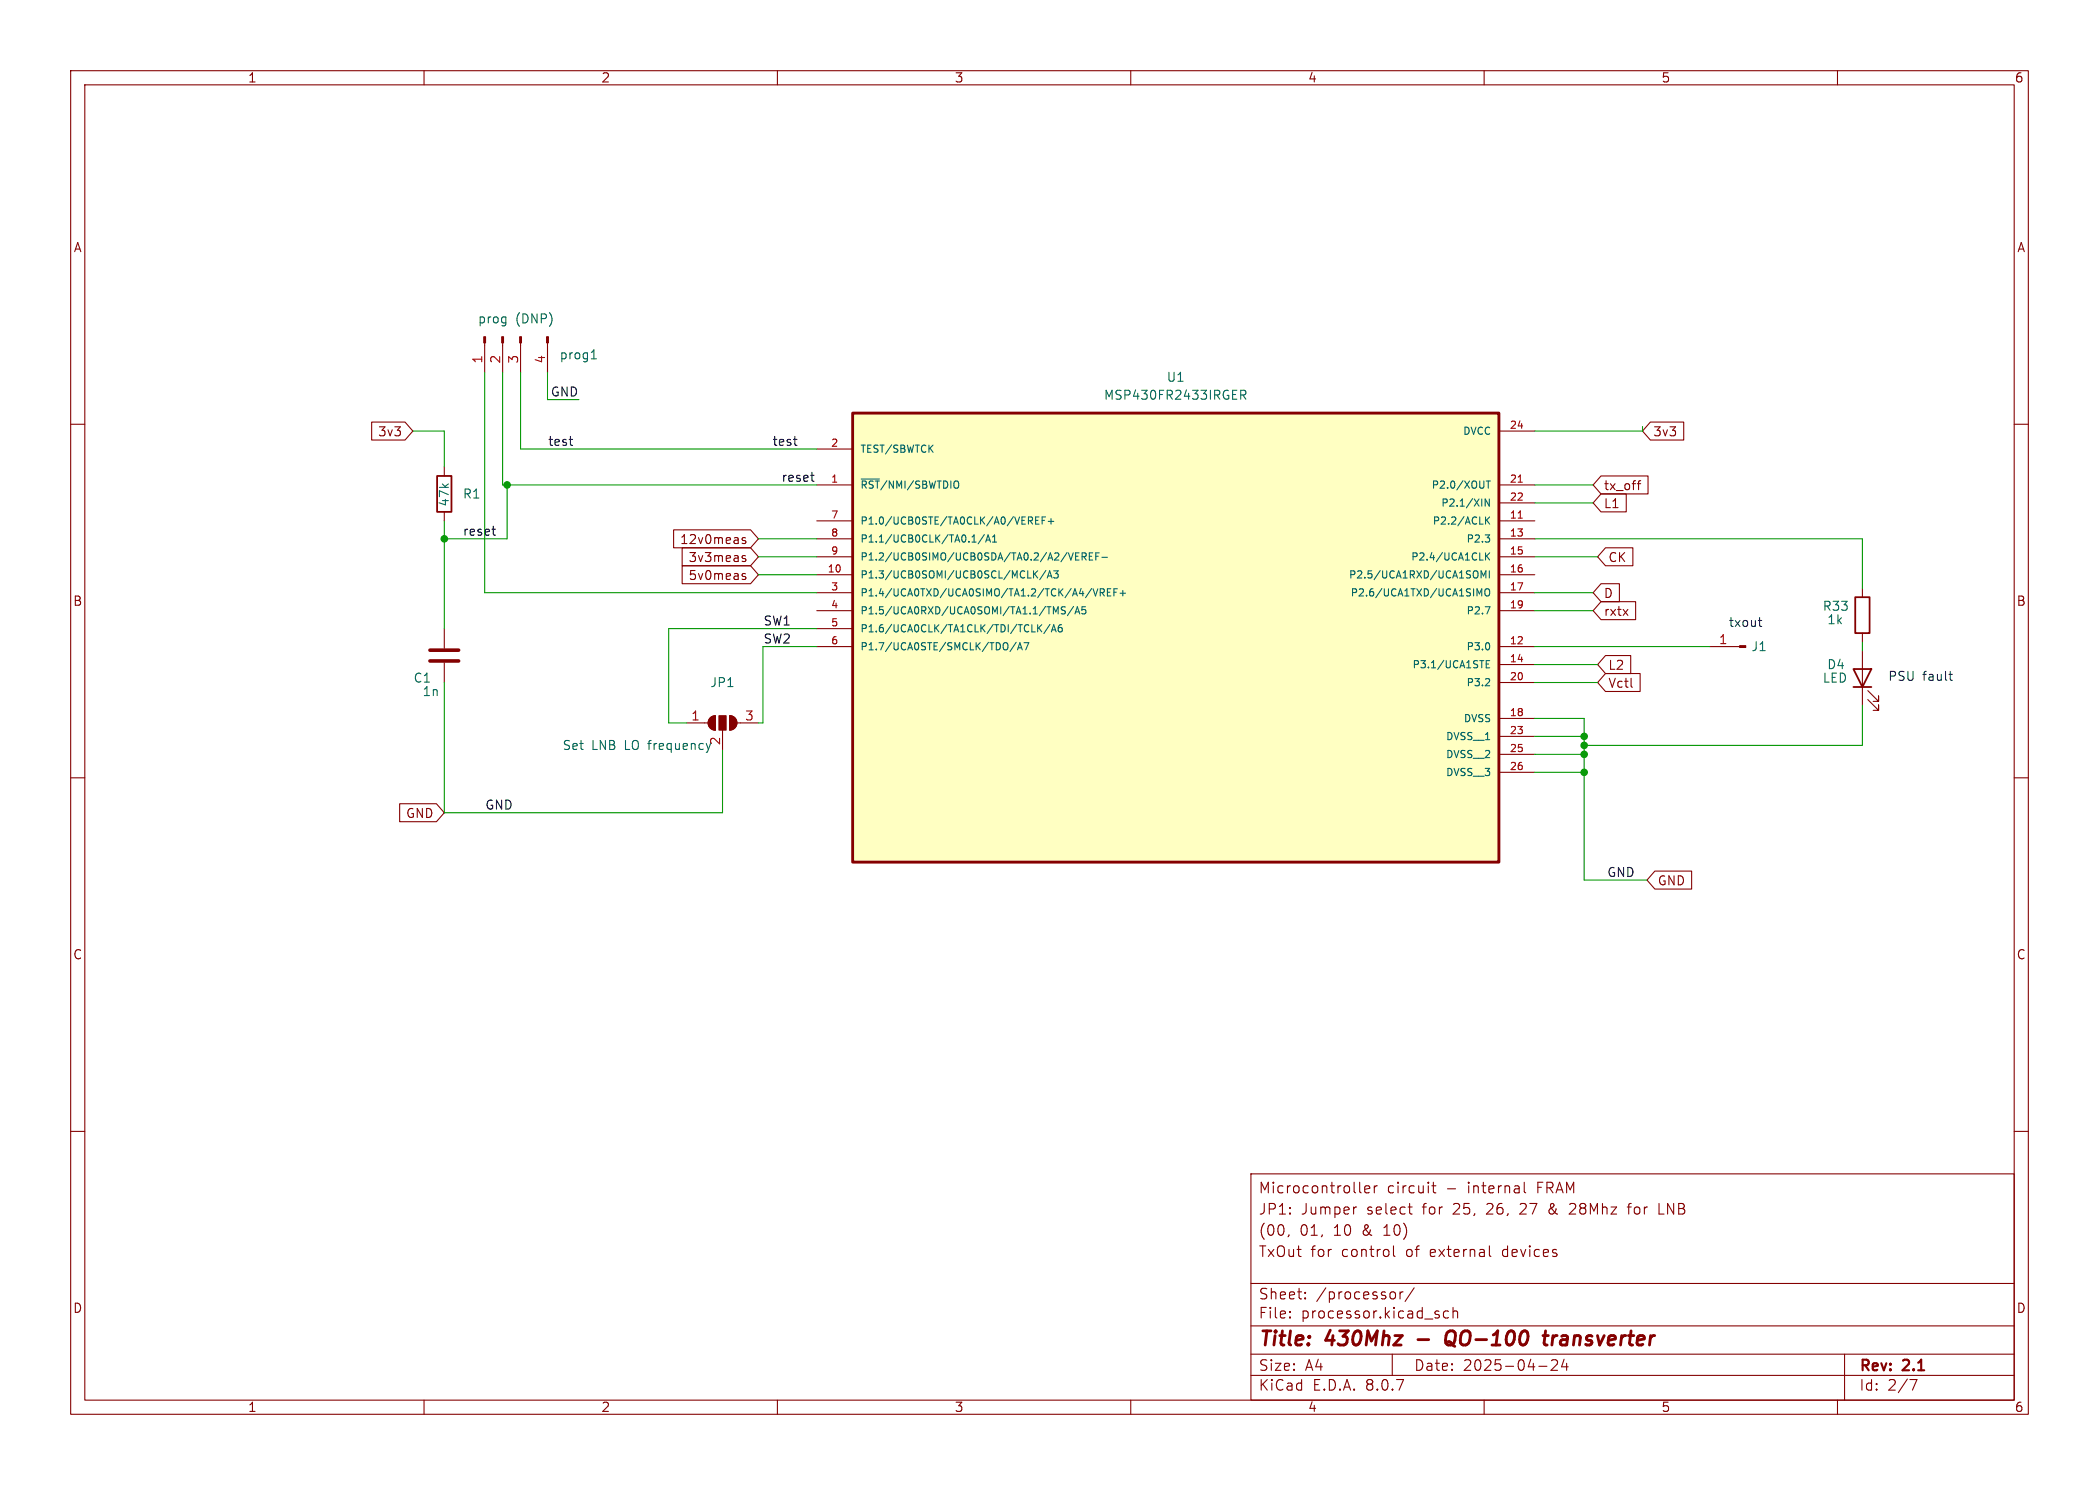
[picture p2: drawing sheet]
<svg xmlns="http://www.w3.org/2000/svg" width="297mm" height="210mm" viewBox="0 0 297 210" stroke-linecap="round" stroke-linejoin="round" font-family="sans-serif">
<g fill="none" stroke="#840000" stroke-width=".15">
<path d="M10 10h277v190h-277zM12 12h273v186h-273zM60 10v2M110 10v2M160 10v2M210 10v2M260 10v2M10 60h2M285 60h2M263.5 83.2v1.3M263.5 89.5v1.3M263.5 92.1v7.6"/>
<path d="M264.3 98.9l1.5 1.6v-.8v.8h-.8M264.3 97.7l1.5 1.5v-.8v.8h-.8M10 110h2M285 110h2M10 160h2M177 166h108v32h-108zM182.4 174.6l-.2 .3M192 170.7l-.3 .1M192.4 168.5l.2 .2M193.1 168.2l.7-.1-.1-.3-.4-.1-.2 .2 .1 .7 .1 .1 .4-.1M194.5 167.7v1M194.9 167.7l-.3 .1-.1 .2"/>
<path d="M197.2 176.2v1.3l.2 .2M199.2 170.7h.6M199.5 171.6l.3 .1M202.6 167.7h.6M202.8 167.2v1.3l.1 .1 .3 .1M210.7 176.2v1.3l.3 .2M215.7 167.2v1.3l.2 .2M219.2 171.1v.1v.4M222.3 170.2l-.2 .1M222.9 170.8l-.9 .9h1M230.2 170.7h.6M230.8 170.2l-.3 .1v.1v1.3"/>
<path d="M234.7 170.2v1.5h.8M285 160h2M60 198v2M110 198v2M160 198v2M177 194.5h108M177 191.5h108M177 187.5h108M177 181.5h108M182.5 186.3h.1l-.1 .1M182.5 186.3v.1M182.5 185.5v.1"/>
<path d="M182.5 185.5h.1l-.1 .1M184.7 183.6v.1M184.7 183.6h-.1l.1 .1M184.7 182.8v.1M184.7 182.8h-.1l.1 .1M197 191.5v3M197.3 182.8l.2 .2v.4l-.2 .2M198.1 182.7v1M198.5 182.7l-.3 .1-.1 .2M200.1 182.1l-1.3 2M205 185.5l-.5-.1-.3 .3v.4l.2 .2 .1 .1 .5-.1M205.6 185.5a.37 .37 0 0 1 .6 .1v.8"/>
<path d="M205.6 184.9v1.5M210 198v2M217.7 193.2h1.2M219.5 192.4l.2-.1 .5 .1a.41 .41 0 0 1 .1 .5l-.8 .9h.9M221.3 192.2l-.3 1.1h.9M221.7 192.8v1M260 198v2M261 191.5v6.5M270.2 195.1h1l-.6 1.5"/>
</g>
<path d="M200.6 189.4h1.6M204.9 189.7l.4 .1 .4 .5M205.6 188.2a.77 .77 0 0 0-1 .7l-.1 .6 .1 .4 .1 .2a.71 .71 0 0 0 1-.2M218.3 188.9h.8M218.7 188.2l-.2 1.7 .1 .2 .3 .1M219.8 188.9l-.2 1.3M220.3 188.9a.59 .59 0 0 0-.6 .4" fill="none" stroke="#840000" stroke-width=".4"/>
<path d="M262.3 94.6h2.5l-1.3 2.6zM262.3 97.2h2.5M262.5 84.5h2v5h-2z" fill="none" stroke="#840000" stroke-width=".25"/>
<path d="M120.6 58.4h91.5v63.5h-91.5z" fill="#ffffc2"/>
<path d="M120.6 58.4h91.5v63.5h-91.5z" fill="none" stroke="#840000" stroke-width=".41"/>
<g fill="none" stroke="#840000" stroke-width=".15">
<path d="M52.6 59.7h4.7l1.1 1.3-1.1 1.2h-4.7zM68.6 48.5v4.2M71.1 48.5v4.2M73.7 48.5v4.2M77.5 48.5v4.2M233.5 59.7h4.7v2.5h-4.7l-1.1-1.2zM62.9 66v1.3M62.9 72.4v1.3M95.3 74.9h10.9l1.1 1.3-1.1 1.3h-10.9zM96.5 77.5h9.7l1.1 1.2-1.1 1.3h-9.7zM105.1 78.9l.4 .1v.2l-.1 .2-.4-.1M105.1 78.6h.4"/>
<path d="M105.5 76.1l-.3-.1-.2 .2 .1 .2 .4 .1v.3h-.5M115.6 68.6h5M115.6 73.7h5M115.6 76.2h5M115.6 78.7h5M115.6 63.5h5M212.1 68.6h5.1M212.1 73.7h5.1M212.1 76.2h5.1M212.1 78.7h5.1M212.1 71.1h5.1M212.1 61h5.1"/>
<path d="M226.5 69.8h3.6v2.6h-3.6l-1.1-1.3zM226.5 67.3h6.7v2.6h-6.7l-1.1-1.3zM227.2 77.5h3.8v2.5h-3.8l-1.1-1.3zM231.7 68.4h.5M232.2 68h-.3v.2v1.1M62.9 88.9v2.8M62.9 93.7v2.8M96.5 80h9.7l1.1 1.3-1.1 1.3h-9.7zM105.1 81.5l.4 .1v.2l-.1 .2-.4-.1M105.1 81.2h.4M115.6 81.3h5M115.6 91.4h5"/>
<path d="M115.6 83.8h5M115.6 86.4h5M115.6 88.9h5M212.1 81.3h5.1M212.1 91.4h5.1M212.1 94h5.1M212.1 83.8h5.1M212.1 86.4h5.1M212.1 96.5h5.1M226.5 82.5h2.6v2.6h-2.6l-1.1-1.3zM226.5 85.1h4.9v2.5h-4.9l-1.1-1.2zM227.2 95.2h4.9v2.6h-4.9l-1.1-1.3z"/>
<path d="M227.2 92.7h3.5v2.6h-3.5l-1.1-1.3zM229.7 86.2l.6 .8M230.3 86.2l-.6 .8M230.9 97.1l.1 .1M241.9 91.4h4.3M56.5 113.7h5.3l1.1 1.2-1.1 1.3h-5.3zM97.2 102.2h3M100.5 101.5l.3-.2 .4-.1v2.1a1.02 1.02 0 0 1-.9-.7 1.02 1.02 0 0 1 .2-1.1zM102.2 103.3v2.7M103.3 101.2a1.02 1.02 0 0 1 1 1 1.02 1.02 0 0 1-1 1.1zM104.3 102.2h3M212.1 101.6h5.1"/>
<path d="M212.1 104.1h5.1M212.1 106.7h5.1M212.1 109.2h5.1M234.2 123.2h5.2v2.5h-5.2l-1.2-1.2z"/>
</g>
<g fill="none" stroke="#006464" stroke-width=".15">
<path d="M83.7 50.7h.7M83.8 49.8l.2-.3v1.2M175.6 55.9l.6-.1 .1-.2-.1-.3-.2-.1h-.4v1.3M175.9 55.9l.4 .6M121.9 67.7h2.5M137.5 76.7h.6M139.3 75.6l-.9 1.3M139.5 76.7l.3-1.1 .4 1.1M139.6 76.4h.5M140.4 76.7h.6M140.4 75.9l.3-.3v1.1M145.5 73.1h.4l.2 .2-.1 .3h-.5"/>
<path d="M145.8 73.6l.3 .5M146.5 73.6h.4M147 73.1h-.5v1h.5M147.5 73.6h.3M147.9 73.1h-.4v1M148.3 73.7h.8M148.7 73.3v.8M151.9 78.2l-.4 1M152.2 78.7h.3M152.7 78.2h-.5v1h.5M153.1 78.7h.5l.1-.2-.1-.2-.5-.1v1M153.4 78.7l.3 .5"/>
<path d="M154.1 78.7h.4M154.6 78.2h-.5v1h.5M155.1 78.7h.3M155.5 78.2h-.4v1M155.9 78.8h.8M210.2 75.6h.6l-.4 .4M210.2 73.1v1M210.2 78.2v1M210.3 68h.6M210.3 73.5l.5 .6M210.3 78.6l.5 .6M210.6 68v1"/>
<path d="M210.7 70.6v1l-.5-1v1M210.7 76.1v.5M210.8 73.1l-.6 .6M210.8 78.2l-.6 .6M143.8 90.8l-.9 1.3M144 91.9l.3-1 .4 1M144.1 91.6h.5M144.9 90.9h.7l-.5 1M146 89.4h.5M146.2 80.7v1M146.4 81.2l.4 .5M146.8 80.7l-.6 .6"/>
<path d="M146.8 88.3v1.1M147 88.8l.4 .6M147.4 88.3l-.6 .6M148 80.7l-.9 1.3M148.2 81.7l.3-1 .4 1M148.3 81.5h.5M148.6 88.3l-.9 1.3M148.8 89.4l.3-1.1 .3 1.1M148.9 89.1h.4M149.1 80.7h.6l-.3 .4 .3 .1v.4l-.2 .1-.4-.1M149.4 86.5l.3-.7v1M150.2 88.3l-.3 .1a.68 .68 0 0 0 0 1l.4-.1v-.4l-.2-.2h-.2l-.2 .2"/>
<path d="M150.7 85.9l-.3-.1-.2 .2 .1 .2 .4 .2v.3l-.1 .1h-.4M151.9 85.8l-.9 1.3M152.1 86.8l.3-1 .4 1M152.2 86.5h.5M153.6 85.8h-.5v.5l.1-.1h.4v.2v.3l-.1 .1-.4-.1M154.5 83.2l-.9 1.3M154.7 83.3l.3 1 .3-1M155.7 83.8l.5-.1 .1-.1-.1-.2-.5-.1v1M155.9 83.8l.4 .5M156.7 83.7h.3M157.2 83.3h-.5v1h.5M157.6 83.7h.4"/>
<path d="M158.1 83.3h-.5v1M158.5 83.9h.8M158.9 83.5v.8M208.9 80.7l.1 .1a.65 .65 0 0 1-.1 .9M209 83.3l.3 .7 .4-.7v1M209.4 93.4h.6M209.6 81.7v-1l.3 .8 .3-.8v1M210.2 85.8h.6l-.4 1M210.2 83.3h.1a.34 .34 0 0 1 .5 .3v.3a.34 .34 0 0 1-.4 .4 .34 .34 0 0 1-.3-.4v-.3zM210.3 93.9h.3M210.7 96l.1 .2-.1 .2-.5 .6h.6M210.7 91.1v.6"/>
<path d="M210.7 80.7v1M210.8 93.4h-.5v1h.5"/>
</g>
<path d="M214.8 73.3h.6M214.8 68.2h.6" fill="none" stroke="#a90000" stroke-width=".15"/>
<g fill="#840000" stroke="#840000" stroke-width=".15">
<path d="M246.2 91.3h.8v.3h-.8z"/>
<path d="M100.5 101.5l.3-.2 .4-.1v2.1a1.02 1.02 0 0 1-.9-.7 1.02 1.02 0 0 1 .2-1.1z"/>
<path d="M101.7 101.2h1v2.1h-1z"/>
<path d="M103.3 101.2a1.02 1.02 0 0 1 1 1 1.02 1.02 0 0 1-1 1.1z"/>
<path d="M77.3 47.6h.3v.9h-.3z"/>
<path d="M73.5 47.6h.3v.9h-.3z"/>
<path d="M68.5 47.6h.2v.9h-.2z"/>
<path d="M71 47.6h.2v.9h-.2z"/>
</g>
<path d="M60.8 93.5h4.1M60.8 91.9h4.1" fill="none" stroke="#840000" stroke-width=".51"/>
<path d="M61.8 67.3h2.1v5.1h-2.1z" fill="none" stroke="#840000" stroke-width=".25"/>
<path d="M69.6 74.8h.5M69.9 75.6l.2 .1M80.5 62.1h.5M80.9 63h.1M112.3 62.1h.5M112.6 63h.2M114.7 67.2h.5M114.9 68l.3 .1" fill="none" stroke="#0f0f0f" stroke-width=".15"/>
<path d="M248.8 87.7h.5M249 87.3v1.1v.1l.3 .1M275.8 95.4h.5M276 96v.2h.3" fill="none" stroke="#0000c2" stroke-width=".15"/>
<g fill="none" stroke="#009600" stroke-width=".15">
<path d="M68.6 52.7v31.1h47M71.1 52.7v15.9h44.5M73.7 52.7v10.8h41.9M77.5 52.7v3.8h4.4M58.4 61h4.5v5M62.9 73.7v15.2M71.8 68.6v7.6h-8.9M107.3 78.7h8.3M107.3 76.2h8.3M217.2 78.7h8.9M217.2 76.2h46.3v7M217.2 68.6h8.2"/>
<path d="M217.2 71.1h8.2M232.4 60.3v.7h-15.2M62.9 96.5v18.4h39.3v-8.9M107.3 81.3h8.3M115.6 91.4h-7.7v10.8h-.6M115.6 88.9h-21v13.3h2.6M217.2 91.4h24.7M217.2 86.4h8.2M217.2 83.8h8.2M217.2 96.5h8.9M217.2 94h8.9M263.5 99.7v5.7h-39.3"/>
<path d="M263.5 90.8v1.3M217.2 101.6h7v22.9h8.8M217.2 104.1h7M217.2 109.2h7M217.2 106.7h7"/>
</g>
<g fill="#009600" stroke="#009600" stroke-width=".15">
<circle cx="62.9" cy="76.2" r=".46"/>
<circle cx="71.8" cy="68.6" r=".46"/>
<circle cx="224.2" cy="109.2" r=".46"/>
<circle cx="224.2" cy="104.1" r=".46"/>
<circle cx="224.2" cy="105.4" r=".46"/>
<circle cx="224.2" cy="106.7" r=".46"/>
</g>
<g font-size="2.8" fill="#840000">
<text x="178" y="190.9">Title:</text>
<text x="187.7" y="190.9">430Mhz</text>
<text x="206.2" y="190.9">QO-100</text>
<text x="220.9" y="190.9">transverter</text>
</g>
<g font-size="2.1" fill="#840000">
<text x="178" y="172">JP1:</text>
<text x="178" y="169">Microcontroller</text>
<text x="184.1" y="172">Jumper</text>
<text x="193.5" y="172">select</text>
<text x="196.2" y="169">circuit</text>
<text x="201.5" y="172">for</text>
<text x="204.7" y="169">-</text>
<text x="205.9" y="172">25,</text>
<text x="207.8" y="169">internal</text>
<text x="210.8" y="172">26,</text>
<text x="215.7" y="172">27</text>
<text x="217.8" y="169">FRAM</text>
<text x="219.8" y="172">&amp;</text>
<text x="223" y="172">28Mhz</text>
<text x="231.4" y="172">for</text>
<text x="235.9" y="172">LNB</text>
<text x="178" y="178">TxOut</text>
<text x="178" y="175">(00,</text>
<text x="183.9" y="175">01,</text>
<text x="185.4" y="178">for</text>
<text x="188.7" y="175">10</text>
<text x="189.9" y="178">control</text>
<text x="192.9" y="175">&amp;</text>
<text x="196.1" y="175">10)</text>
<text x="199.1" y="178">of</text>
<text x="202.6" y="178">external</text>
<text x="213" y="178">devices</text>
<text x="178" y="184">Sheet:</text>
<text x="186.2" y="184">/processor/</text>
<text x="178" y="186.7">File:</text>
<text x="184.1" y="186.7">processor.kicad_sch</text>
<text x="178" y="196.9">KiCad</text>
<text x="178" y="194.1">Size:</text>
<text x="184.7" y="194.1">A4</text>
<text x="185.7" y="196.9">E.D.A.</text>
<text x="193.3" y="196.9">8.0.7</text>
<text x="200" y="194.1">Date:</text>
<text x="207" y="194.1">2025-04-24</text>
<text x="263" y="194.3">Rev:</text>
<text x="263" y="196.9">Id:</text>
<text x="267.1" y="196.9">2/7</text>
<text x="269.4" y="194.3">2.1</text>
</g>
<g font-size="1.8" fill="#840000">
<text x="35" y="11.9">1</text>
<text x="85" y="11.9">2</text>
<text x="135" y="11.9">3</text>
<text x="185" y="11.9">4</text>
<text x="235" y="11.9">5</text>
<text x="285" y="11.9">6</text>
<text x="10.3" y="35.9">A</text>
<text x="285.3" y="35.9">A</text>
<text x="53.4" y="61.9">3v3</text>
<text x="233.8" y="61.9">3v3</text>
<text x="226.9" y="69.5">tx_off</text>
<text x="96.1" y="77.2">12v0meas</text>
<text x="226.9" y="72.1">L1</text>
<text x="97.3" y="82.2">5v0meas</text>
<text x="97.3" y="79.7">3v3meas</text>
<text x="227.5" y="79.7">CK</text>
<text x="10.3" y="85.9">B</text>
<text x="226.9" y="84.8">D</text>
<text x="226.9" y="87.3">rxtx</text>
<text x="285.3" y="85.9">B</text>
<text x="227.5" y="94.9">L2</text>
<text x="227.5" y="97.5">Vctl</text>
<text x="57.4" y="115.9">GND</text>
<text x="234.5" y="125.4">GND</text>
<text x="10.3" y="135.9">C</text>
<text x="285.3" y="135.9">C</text>
<text x="10.3" y="185.9">D</text>
<text x="285.3" y="185.9">D</text>
<text x="35" y="199.9">1</text>
<text x="85" y="199.9">2</text>
<text x="135" y="199.9">3</text>
<text x="185" y="199.9">4</text>
<text x="235" y="199.9">5</text>
<text x="285" y="199.9">6</text>
</g>
<g font-size="1.8" fill="#006464">
<text x="67.5" y="45.9">prog</text>
<text x="72.9" y="45.9">(DNP)</text>
<text x="79.1" y="51">prog1</text>
<text x="156.1" y="56.7">MSP430FR2433IRGER</text>
<text x="165" y="54.2">U1</text>
<text x="63.7" y="71.7" transform="rotate(-90 63.7 71.7)">47k</text>
<text x="65.4" y="70.7">R1</text>
<text x="257.8" y="86.6">R33</text>
<text x="258.5" y="88.5">1k</text>
<text x="247.7" y="92.3">J1</text>
<text x="258.5" y="94.8">D4</text>
<text x="58.4" y="96.7">C1</text>
<text x="59.7" y="98.7">1n</text>
<text x="100.4" y="97.4">JP1</text>
<text x="257.8" y="96.7">LED</text>
<text x="79.5" y="106.3">Set</text>
<text x="83.7" y="106.3">LNB</text>
<text x="88.5" y="106.3">LO frequency</text>
<text x="102" y="105.5" transform="rotate(-90 102 105.5)">2</text>
</g>
<g font-size="1.8" fill="#a90000">
<text x="68.3" y="51.5" transform="rotate(-90 68.3 51.5)">1</text>
<text x="70.9" y="51.5" transform="rotate(-90 70.9 51.5)">2</text>
<text x="73.4" y="51.5" transform="rotate(-90 73.4 51.5)">3</text>
<text x="77.2" y="51.5" transform="rotate(-90 77.2 51.5)">4</text>
<text x="243.1" y="91.2">1</text>
<text x="97.7" y="102">1</text>
<text x="105.3" y="102">3</text>
</g>
<g font-size="1.8" fill="#0f0f0f">
<text x="77.8" y="56.2">GND</text>
<text x="77.5" y="63.2">test</text>
<text x="109.2" y="63.2">test</text>
<text x="110.5" y="68.2">reset</text>
<text x="65.4" y="75.9">reset</text>
<text x="107.9" y="88.6">SW1</text>
<text x="107.9" y="91.1">SW2</text>
<text x="68.6" y="114.6">GND</text>
<text x="227.3" y="124.1">GND</text>
</g>
<g font-size="1.8" fill="#0000c2">
<text x="244.5" y="88.9">txout</text>
<text x="267.1" y="96.5">PSU</text>
<text x="272.1" y="96.5">fault</text>
</g>
<g font-size="1.4" fill="#a90000">
<text x="117.5" y="63.2">2</text>
<text x="213.5" y="60.7">24</text>
<text x="117.5" y="68.3">1</text>
<text x="213.5" y="68.3">21</text>
<text x="213.5" y="70.9">22</text>
<text x="117.5" y="73.4">7</text>
<text x="117.5" y="75.9">8</text>
<text x="213.5" y="73.4">11</text>
<text x="213.5" y="75.9">13</text>
<text x="117" y="81">10</text>
<text x="117.5" y="83.6">3</text>
<text x="117.5" y="78.5">9</text>
<text x="213.5" y="78.5">15</text>
<text x="213.5" y="81">16</text>
<text x="213.5" y="83.6">17</text>
<text x="117.5" y="86.1">4</text>
<text x="117.5" y="88.6">5</text>
<text x="213.5" y="86.1">19</text>
<text x="117.5" y="91.2">6</text>
<text x="213.5" y="91.2">12</text>
<text x="213.5" y="93.7">14</text>
<text x="213.5" y="101.3">18</text>
<text x="213.5" y="96.3">20</text>
<text x="213.5" y="103.9">23</text>
<text x="213.5" y="106.4">25</text>
<text x="213.5" y="109">26</text>
</g>
<g font-size="1.4" fill="#006464">
<text x="121.7" y="64.2">TEST/SBWTCK</text>
<text x="206.9" y="61.7">DVCC</text>
<text x="121.7" y="69.3">~{RST}/NMI/SBWTDIO</text>
<text x="202.5" y="69.3">P2.0/XOUT</text>
<text x="203.8" y="71.9">P2.1/XIN</text>
<text x="121.7" y="74.4">P1.0/UCB0STE/TA0CLK/A0/VEREF+</text>
<text x="121.7" y="76.9">P1.1/UCB0CLK/TA0.1/A1</text>
<text x="202.6" y="74.4">P2.2/ACLK</text>
<text x="207.4" y="76.9">P2.3</text>
<text x="121.7" y="82">P1.3/UCB0SOMI/UCB0SCL/MCLK/A3</text>
<text x="121.7" y="79.5">P1.2/UCB0SIMO/UCB0SDA/TA0.2/A2/VEREF-</text>
<text x="190.7" y="82">P2.5/UCA1RXD/UCA1SOMI</text>
<text x="199.5" y="79.5">P2.4/UCA1CLK</text>
<text x="121.7" y="84.6">P1.4/UCA0TXD/UCA0SIMO/TA1.2/TCK/A4/VREF+</text>
<text x="121.7" y="87.1">P1.5/UCA0RXD/UCA0SOMI/TA1.1/TMS/A5</text>
<text x="121.7" y="89.6">P1.6/UCA0CLK/TA1CLK/TDI/TCLK/A6</text>
<text x="191" y="84.6">P2.6/UCA1TXD/UCA1SIMO</text>
<text x="207.4" y="87.1">P2.7</text>
<text x="121.7" y="92.2">P1.7/UCA0STE/SMCLK/TDO/A7</text>
<text x="199.7" y="94.7">P3.1/UCA1STE</text>
<text x="207.4" y="92.2">P3.0</text>
<text x="207.4" y="97.3">P3.2</text>
<text x="204.5" y="104.9">DVSS__1</text>
<text x="204.5" y="107.4">DVSS__2</text>
<text x="207" y="102.3">DVSS</text>
<text x="204.5" y="110">DVSS__3</text>
</g>
</svg>
